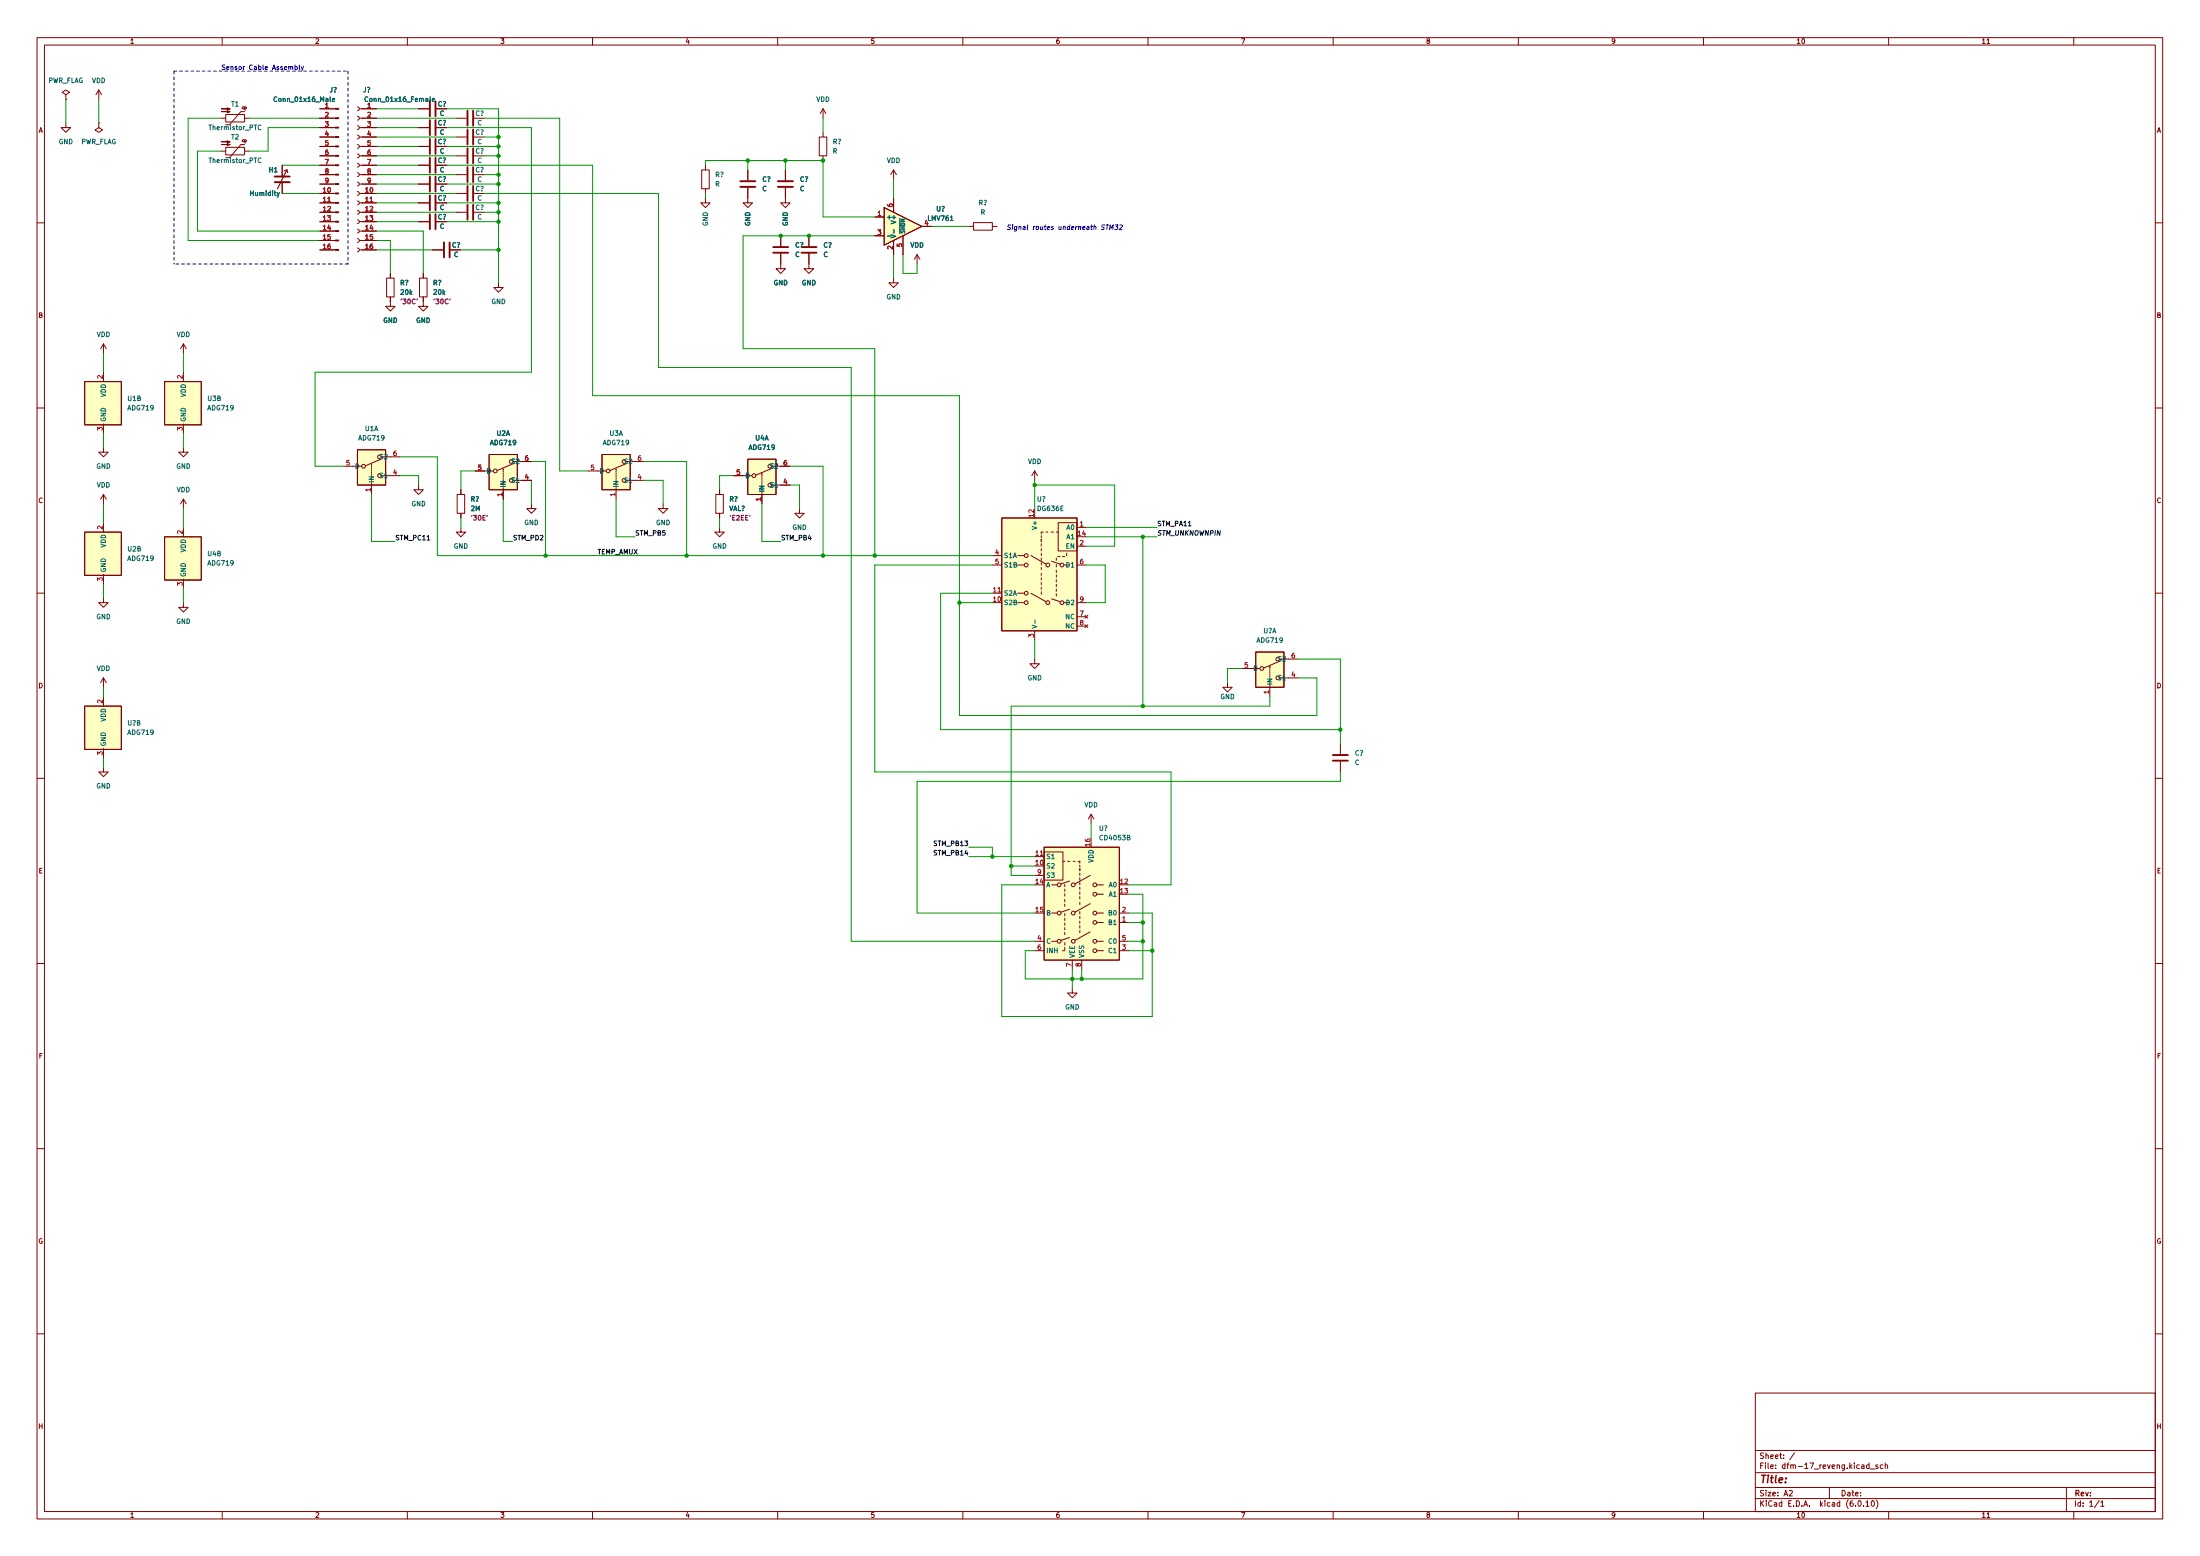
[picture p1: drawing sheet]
<svg xmlns="http://www.w3.org/2000/svg" width="594mm" height="420mm" viewBox="0 0 594 420" stroke-linecap="round" stroke-linejoin="round" font-family="sans-serif">
<g fill="none" stroke="#840000" stroke-width=".27">
<path d="M10 10.2h574v400h-574zM12 12.2h570v396h-570zM60 10.2v2M110 10.2v2M160 10.2v2M210 10.2v2M260 10.2v2M310 10.2v2M360 10.2v2M410 10.2v2M460 10.2v2M510 10.2v2"/>
<path d="M536.6 11.8h.7M560 10.2v2M17.8 33.2v1.3h1.2l-1.2 1.2-1.3-1.2h1.3M17.8 25.6l1-.7-1-.6-1 .6 1 .7v1.2M17.8 26.8h.1M26.7 33.2v1.3l1 .6-1 .6-1-.6 1-.6M26.7 33.2h.1M26.7 24.3l-.8 1.3M26.7 24.3v2.5M26.7 24.3l.7 1.3M59.7 31.9h1.3M61 30.9h5v2h-5z"/>
<path d="M61 39.8h5v2h-5zM65.9 28.7l-.4 .2-.1 .3 1 .2 .1-.3-.1-.2h-.3l-.1 .3 .3 .6M65.9 37.6l-.4 .2-.1 .3 1 .2 .1-.3-.1-.2h-.3l-.1 .3 .3 .6M66 30.1h-1l-3 3.6h-1M66 39h-1l-3 3.6h-1M66 31.9h1.3M86.4 39.5h4.2M86.4 29.4h4.2M86.4 31.9h4.2M86.4 37h4.2M86.4 34.5h4.2M96.5 39l.4 .2 .1 .3-.1 .4-.4 .1"/>
<path d="M96.5 36.5l.4 .1 .1 .4-.1 .4-.4 .1M96.5 34l.4 .1 .1 .4-.1 .3-.4 .2M96.5 31.4l.4 .2 .1 .3-.1 .4-.4 .1M96.5 28.9l.4 .1 .1 .4-.1 .3-.4 .2M97 39.5h4.6M97 29.4h4.6M97 31.9h4.6M97 37h4.6M97 34.5h4.6M113 39.5h2.8M113 29.4h2.8M113 34.5h2.8"/>
<path d="M123.2 31.9h2.8M123.2 37h2.8M221.2 37h2.1v5.1h-2.1zM222.2 29.4v2.5M222.2 35.7v1.3M222.2 29.4l-.7 1.2M222.2 29.4l.8 1.2M59.7 40.8h1.3M66 40.8h1.3M76.2 44.6v3.1M76.2 49.2v3M86.4 42.1h4.2"/>
<path d="M86.4 59.9h4.2M86.4 57.3h4.2M86.4 54.8h4.2M86.4 52.2h4.2M86.4 49.7h4.2M86.4 47.2h4.2M86.4 44.6h4.2M96.5 59.4l.4 .1 .1 .4-.1 .3-.4 .2M96.5 56.8l.4 .2 .1 .3-.1 .4-.4 .1M96.5 54.3l.4 .1 .1 .4-.1 .3-.4 .2M96.5 51.7l.4 .2 .1 .3-.1 .4-.4 .1M96.5 49.2l.4 .1 .1 .4-.1 .4-.4 .1"/>
<path d="M96.5 46.7l.4 .1 .1 .4-.1 .3-.4 .2M96.5 44.1l.4 .2 .1 .3-.1 .4-.4 .1M96.5 41.6l.4 .1 .1 .4-.1 .3-.4 .2M97 42.1h4.6M97 59.9h4.6M97 57.3h4.6M97 54.8h4.6M97 52.2h4.6M97 49.7h4.6M97 47.2h4.6M97 44.6h4.6M113 59.9h2.8"/>
<path d="M113 54.8h2.8M113 49.7h2.8M113 44.6h2.8M123.2 42.1h2.8M123.2 57.3h2.8M123.2 52.2h2.8M123.2 47.2h2.8M189.5 45.9h2v5.1h-2zM190.5 53.5v1.3h1.3l-1.3 1.2-1.3-1.2h1.3M190.5 44.6v1.3M190.5 51v1.2M201.9 50.7v4.1h1.3l-1.3 1.2-1.2-1.2h1.2"/>
<path d="M201.9 45.9v2.8M212.1 50.7v4.1h1.3l-1.3 1.2-1.3-1.2h1.3M212.1 45.9v2.8M222.2 42.1v1.2M236.2 58.6h2.6M238.8 56l10.1 5.1-10.1 5.1zM241.3 45.9v2.5M241.3 53.5v3.8M241.3 45.9l-.8 1.3M241.3 45.9l.8 1.3M10 60.2h2M86.4 67.5h4.2"/>
<path d="M86.4 64.9h4.2M86.4 62.4h4.2M96.5 67l.4 .1 .1 .4-.1 .3-.4 .2M96.5 64.4l.4 .2 .1 .3-.1 .4-.4 .1M96.5 61.9l.4 .1 .1 .4-.1 .4-.4 .1M97 67.5h4.6M97 64.9h4.6M97 62.4h4.6M104.4 75.1h2v5.1h-2zM105.4 73.8v1.3M113.3 75.1h2v5.1h-2zM114.3 73.8v1.3"/>
<path d="M116.8 67.5h2.8M134.6 76.4v1.2h1.3l-1.3 1.3-1.3-1.3h1.3M210.8 68.5v4.1h1.3l-1.3 1.2-1.3-1.2h1.3M210.8 63.7v2.8M218.4 68.5v4.1h1.3l-1.3 1.2-1.2-1.2h1.2M218.4 63.7v2.8M236.2 63.7h2.6M241.3 75.1v1.3h1.3l-1.3 1.2-1.3-1.2h1.3M241.3 64.9v3.8M243.8 63.7v5M247.6 68.7l-.7 1.3M247.6 68.7v2.6"/>
<path d="M247.6 68.7l.8 1.3M248.9 61.1h2.6M261.6 61.1h1.3M262.9 60.1h5.1v2h-5.1zM268 61.1h1.2M582 60.2h2M27.9 92.9v2.5M27.9 92.9l-.7 1.2M27.9 92.9l.8 1.2M49.5 92.9v2.5M49.5 92.9l-.7 1.2M49.5 92.9l.8 1.2"/>
<path d="M105.4 80.2v2.5h1.3l-1.3 1.3-1.3-1.3h1.3M114.3 80.2v2.5h1.3l-1.3 1.3-1.3-1.3h1.3M10 110.2h2M22.9 103h9.9v11.7h-9.9zM27.9 100.5v2.5M27.9 114.5v2.5M44.4 103h10v11.7h-10zM49.5 100.5v2.5M49.5 114.5v2.5M582 110.2h2M27.9 120.8v1.3h1.3l-1.3 1.3-1.2-1.3h1.2M27.9 133.5l-.7 1.3"/>
<path d="M27.9 133.5v2.6M27.9 133.5l.8 1.3M49.5 120.8v1.3h1.3l-1.3 1.3-1.2-1.3h1.2M49.5 134.8l-.7 1.3M49.5 134.8v2.5M49.5 134.8l.8 1.3M92.7 125.9h4.8M96.5 121.5h7.6v9.5h-7.6zM100.3 125.4v.2M100.3 125.9v.3M100.3 126.4v.3M100.3 126.9v.3"/>
<path d="M100.3 127.4v.3M100.3 127.9v.3M100.3 130.5v3M102.9 124l-4.2 1.8M103.1 128.4h4.8M105.4 123.4h2.5M113 131v1.2h1.3l-1.3 1.3-1.2-1.3h1.2M123.4 133.5h2.1v5.1h-2.1zM124.5 132.2v1.3M124.5 138.6v1.3M128.3 127.2h4.8M132.1 122.7h7.6v9.5h-7.6z"/>
<path d="M135.9 126.7v.2M135.9 127.2v.2M135.9 127.7v.2M135.9 128.2v.2M135.9 128.7v.2M135.9 129.2v.3M135.9 131.7v3.1M138.4 125.3l-4.2 1.7M138.7 129.7h4.8M141 124.6h2.5M143.5 136.1v1.2h1.3l-1.3 1.3-1.3-1.3h1.3M158.7 127.2h4.9"/>
<path d="M162.6 122.7h7.6v9.5h-7.6zM166.4 126.7v.2M166.4 127.2v.2M166.4 127.7v.2M166.4 128.2v.2M166.4 128.7v.2M166.4 129.2v.3M166.4 131.7v3.1M168.9 125.3l-4.2 1.7M169.2 129.7h4.8M171.4 124.6h2.6M179.1 136.1v1.2h1.2l-1.2 1.3-1.3-1.3h1.3"/>
<path d="M193.3 133.5h2v5.1h-2zM194.3 132.2v1.3M194.3 138.6v1.3M198.1 128.4h4.8M201.9 124h7.6v9.5h-7.6zM205.7 127.9v.3M205.7 128.4v.3M205.7 128.9v.3M205.7 129.5v.2M205.7 130v.2M205.7 130.5v.2M205.7 133v3.1"/>
<path d="M208.3 126.5l-4.2 1.8M208.5 131h4.9M210.8 125.9h2.6M215.9 137.3v1.3h1.3l-1.3 1.3-1.3-1.3h1.3M270.5 139.9h20.3v30.4h-20.3zM279.4 127.2l-.8 1.2M279.4 127.2v2.5M279.4 127.2l.8 1.2M22.9 143.7h9.9v11.7h-9.9zM27.9 141.1v2.6M27.9 155.1v2.5M44.4 144.9h10v11.7h-10z"/>
<path d="M49.5 142.4v2.5M49.5 156.4v2.5M124.5 142.4v1.3h1.2l-1.2 1.2-1.3-1.2h1.3M194.3 142.4v1.3h1.3l-1.3 1.2-1.3-1.2h1.3M268 152.6h2.5M268 150h2.5M274.8 152.6h1.8M274.8 150h1.8M278.4 150l4 2.3M281.2 144.7v.5M281.2 145.6v.6M281.2 146.9v.6"/>
<path d="M281.2 148.1v.7M281.2 149.4v.6M281.2 150.7v.6M281.2 151.9v.7M281.2 153.2v.6M281.2 154.7v.7M281.2 156v.6M281.2 157.3v.6M281.2 158.5v.7M281.2 159.8v.6M281.7 143.7h-.5v.5M282.4 143.7h.6"/>
<path d="M283.8 143.7h.7M284 151.6l2.3 .7M285.2 150.7v.6M285.2 152.4v.7M285.2 154v.6M285.2 155.2v.7M285.2 156.5v.6M285.2 157.8v.6M285.2 159v.7M285.2 143.7h.5M285.6 150.3h.7M285.7 141.1h5.1v7.7h-5.1z"/>
<path d="M286.9 150.3h.6M287.3 152.6h1.5M288 149.4v.6M290.8 152.6h2.6M290.8 142.4h2.6M290.8 147.5h2.6M10 160.2h2M27.9 161.5v1.2h1.3l-1.3 1.3-1.2-1.3h1.2M49.5 162.7v1.3h1.3l-1.3 1.3-1.2-1.3h1.2M268 160.2h2.5M274.8 160.2h1.8M274.8 162.7h1.8"/>
<path d="M278.4 160.2l4 2.3M279.4 178v1.2h1.3l-1.3 1.3-1.3-1.3h1.3M279.4 170.3v2.6M284 161.7l2.3 .8M285.2 160.3v.7M287.3 162.7h1.5M290.8 162.7h2.6M290.8 166.5h2.6M290.8 169.1h2.6M293 166.2l.8 .7M293 168.7l.8 .8M293.8 166.2l-.8 .7"/>
<path d="M293.8 168.7l-.8 .8M339.1 176.1h7.6v9.5h-7.6zM345.4 178.6l-4.2 1.8M348 178h2.5M582 160.2h2M22.9 190.7h9.9v11.7h-9.9zM27.9 183v2.6M27.9 188.1v2.6M27.9 183l-.7 1.3M27.9 183l.8 1.3M331.5 184.3v1.3h1.2l-1.2 1.3-1.3-1.3h1.3M335.3 180.5h4.8"/>
<path d="M342.9 180v.3M342.9 180.5v.3M342.9 181v.3M342.9 181.5v.3M342.9 182v.3M342.9 182.5v.3M342.9 185.1v3M345.7 183h4.8M10 210.2h2M27.9 207.2v1.2h1.3l-1.3 1.3-1.2-1.3h1.2M27.9 202.1v2.5M294.6 219.9l-.7 1.2"/>
<path d="M294.6 219.9v2.5M294.6 219.9l.8 1.2M361.9 200.8v2.8M361.9 205.7v2.7M582 210.2h2M279.4 231.3h2.5M279.4 236.4h2.5M281.9 228.8h20.4v30.4h-20.4zM281.9 230h5.1v7.7h-5.1zM284 238.9h1.5M287 232.6h.5M287.5 238.8v.6"/>
<path d="M288.3 232.6h.6M288.8 237.9l-2.3 .8M289.8 232.6h.5M291.1 232.6h.5v.5M291.6 233.6v.5M291.6 234.5v.6M291.6 235.8v.6M291.6 237v.7M291.6 238.3v.6M291.6 239.6v.6M294.4 236.4l-4.1 2.3M296.2 238.9h1.7"/>
<path d="M279.4 254.2h2.5M279.4 256.7h2.5M284 254.2h1.5M284 246.5h1.5M286.9 256.7h.6M287.5 240.1v.6M287.5 241.3v.7M287.5 242.9v.6M287.5 244.1v.7M287.5 246.7v.6M287.5 247.9v.7M287.5 249.2v.7"/>
<path d="M287.5 250.5v.6M287.5 251.8v.6M287.5 254.6v.6M287.5 255.8v.7M288.8 253.2l-2.3 .7M288.8 245.5l-2.3 .8M289.6 259.2v2.6M291.6 240.8v.7M291.6 242.1v.6M291.6 243.6v.7M291.6 246.2v.6M291.6 247.4v.7"/>
<path d="M291.6 248.7v.6M291.6 250v.6M291.6 251.2v.7M292.1 259.2v2.6M294.4 251.6l-4.1 2.3M294.4 244l-4.1 2.3M296.2 254.2h1.7M296.2 246.5h1.7M296.2 256.7h1.7M296.2 249.1h1.7M296.2 241.5h1.7M302.3 254.2h2.5"/>
<path d="M302.3 246.5h2.5M302.3 256.7h2.5M302.3 249.1h2.5M10 260.2h2M289.6 266.9v1.2h1.2l-1.2 1.3-1.3-1.3h1.3M582 260.2h2M10 310.2h2M582 310.2h2M10 360.2h2M474 376.2h108v32h-108zM582 360.2h2M474 397.7h108"/>
<path d="M474 391.7h108M484.6 392.3l-1.3 1.9M504.7 395.6l-.4-.1-.3 .3 .2 .7h.5M504.7 395v1.5M505.1 396.7h1.1M507.1 395.6l-.4-.1-.2 .3 .1 .2 .5 .1v.4h-.6M508.4 395.6l-.4-.1-.3 .3 .2 .7h.5M509.1 395.7l.6-.1v.9M509.1 395v1.5M60 408.2v2M110 408.2v2M160 408.2v2"/>
<path d="M210 408.2v2M260 408.2v2M310 408.2v2M360 408.2v2M410 408.2v2M460 408.2v2M474 404.7h108M474 401.7h108M483.2 402.6l.5-.2 .3 .5-.9 1h.9M494 401.7v3M501.9 405.3l.2-.1a.8 .8 0 0 1 .5 .8 .8 .8 0 0 1-.5 .7 1 1 0 0 1-.2-1.4zM503.2 406.6v.1"/>
<path d="M503.9 405.7l.4-.5v1.5M503.9 406.7h.8M505.5 405.3l.2-.1a.8 .8 0 0 1 .5 .8 .8 .8 0 0 1-.5 .7 1 1 0 0 1-.2-1.4zM506.7 405a1.72 1.72 0 0 1 0 2.3M510 408.2v2M536.6 409.7h.7M558 401.7v6.5M560 408.2v2M566.9 405.2l-1.3 1.9M567.3 405.7l.4-.5v1.5M567.3 406.7h.9"/>
<circle cx="98.2" cy="125.9" r=".51"/>
<circle cx="102.5" cy="128.4" r=".51"/>
<circle cx="102.5" cy="123.4" r=".51"/>
<circle cx="133.7" cy="127.2" r=".51"/>
<circle cx="138" cy="124.6" r=".51"/>
<circle cx="138" cy="129.7" r=".51"/>
<circle cx="164.2" cy="127.2" r=".51"/>
<circle cx="168.5" cy="129.7" r=".51"/>
<circle cx="168.5" cy="124.6" r=".51"/>
<circle cx="203.6" cy="128.4" r=".51"/>
<circle cx="207.9" cy="131" r=".51"/>
<circle cx="207.9" cy="125.9" r=".51"/>
<circle cx="277.1" cy="152.6" r=".51"/>
<circle cx="277.1" cy="150" r=".51"/>
<circle cx="283" cy="152.6" r=".51"/>
<circle cx="286.8" cy="152.6" r=".51"/>
<circle cx="277.1" cy="162.7" r=".51"/>
<circle cx="277.1" cy="160.2" r=".51"/>
<circle cx="283" cy="162.7" r=".51"/>
<circle cx="286.8" cy="162.7" r=".51"/>
<circle cx="345.1" cy="178" r=".51"/>
<circle cx="340.7" cy="180.5" r=".51"/>
<circle cx="345.1" cy="183" r=".51"/>
<circle cx="286" cy="238.9" r=".51"/>
<circle cx="289.8" cy="238.9" r=".51"/>
<circle cx="295.7" cy="238.9" r=".51"/>
<circle cx="286" cy="246.5" r=".51"/>
<circle cx="286" cy="254.2" r=".51"/>
<circle cx="289.8" cy="246.5" r=".51"/>
<circle cx="289.8" cy="254.2" r=".51"/>
<circle cx="295.7" cy="256.7" r=".51"/>
<circle cx="295.7" cy="254.2" r=".51"/>
<circle cx="295.7" cy="246.5" r=".51"/>
<circle cx="295.7" cy="241.5" r=".51"/>
<circle cx="295.7" cy="249.1" r=".51"/>
</g>
<g fill="#ffffc2" stroke="#ffffc2" stroke-width=".27">
<path d="M238.8 56l10.1 5.1-10.1 5.1z"/>
<path d="M96.5 121.5h7.6v9.5h-7.6z"/>
<path d="M339.1 176.1h7.6v9.5h-7.6z"/>
<path d="M22.9 190.7h9.9v11.7h-9.9z"/>
<path d="M270.5 139.9h20.3v30.4h-20.3z"/>
<path d="M44.4 144.9h10v11.7h-10z"/>
<path d="M22.9 143.7h9.9v11.7h-9.9z"/>
<path d="M44.4 103h10v11.7h-10z"/>
<path d="M22.9 103h9.9v11.7h-9.9z"/>
<path d="M132.1 122.7h7.6v9.5h-7.6z"/>
<path d="M162.6 122.7h7.6v9.5h-7.6z"/>
<path d="M281.9 228.8h20.4v30.4h-20.4z"/>
<path d="M201.9 124h7.6v9.5h-7.6z"/>
</g>
<path d="M70.5 33.9a.56 .56 0 0 0-.8 .5 .56 .56 0 0 0 .8 .5M89.8 27l.6-.1-.1-.3h-.4l-.1 .1v.7h.5M99.3 26.3a.56 .56 0 0 0-.8 .5 .56 .56 0 0 0 .8 .5M116.7 27l.7-.1-.1-.3h-.4l-.2 .1 .1 .7h.5M70.5 42.8a.56 .56 0 0 0-.8 .5 .56 .56 0 0 0 .8 .5M75.4 52l-.6 1.2M239.6 63.8h1M241.4 62v1M278.7 168.8l1.3 .4-1.3 .4M279.5 167.4v1" fill="none" stroke="#006464" stroke-width=".27"/>
<g fill="none" stroke="#840000" stroke-width=".51">
<path d="M116.1 27.3v4.1M116.1 32.4v4.1M116.1 37.5v4.1M117.6 27.3v4.1M117.6 32.4v4.1M117.6 37.5v4.1M126.2 29.9v4.1M126.2 35v4M127.8 29.9v4.1M127.8 35v4M74.2 49.2h4M74.2 47.7h4"/>
<path d="M116.1 42.6v4.1M116.1 47.7v4M116.1 52.7v4.1M116.1 57.8v4.1M117.6 42.6v4.1M117.6 47.7v4M117.6 52.7v4.1M117.6 57.8v4.1M126.2 40v4.1M126.2 45.1v4.1M126.2 50.2v4.1M126.2 55.3v4.1"/>
<path d="M127.8 40v4.1M127.8 45.1v4.1M127.8 50.2v4.1M127.8 55.3v4.1M199.9 50.5h4.1M199.9 48.9h4.1M210.1 50.5h4M210.1 48.9h4M119.9 65.4v4.1M121.4 65.4v4.1M208.8 68.2h4.1M208.8 66.7h4.1"/>
<path d="M216.4 68.2h4.1M216.4 66.7h4.1M359.9 205.4h4.1M359.9 203.9h4.1"/>
</g>
<path d="M77.5 45.9l-2.6 5.1M77.5 45.9l-.8 .2M77.5 45.9l.2 .8" fill="none" stroke="#840000" stroke-width=".3"/>
<g fill="#840000" stroke="#840000" stroke-width=".27">
<path d="M59.8 29.4h2.3l-.8 .2v-.5l.8 .3z"/>
<path d="M59.8 30.1h2.3l-.8 .3v-.5l.8 .2z"/>
<path d="M59.8 38.3h2.3l-.8 .2v-.5l.8 .3z"/>
<path d="M59.8 39h2.3l-.8 .3v-.5l.8 .2z"/>
<path d="M90.6 67.4h.8v.2h-.8z"/>
<path d="M90.6 64.8h.8v.3h-.8z"/>
<path d="M90.6 62.3h.8v.2h-.8z"/>
<path d="M90.6 59.7h.8v.3h-.8z"/>
<path d="M90.6 57.2h.8v.2h-.8z"/>
<path d="M90.6 54.7h.8v.2h-.8z"/>
<path d="M90.6 52.1h.8v.3h-.8z"/>
<path d="M90.6 49.6h.8v.2h-.8z"/>
<path d="M90.6 47h.8v.3h-.8z"/>
<path d="M90.6 44.5h.8v.2h-.8z"/>
<path d="M90.6 42h.8v.2h-.8z"/>
<path d="M90.6 39.4h.8v.3h-.8z"/>
<path d="M90.6 36.9h.8v.2h-.8z"/>
<path d="M90.6 34.3h.8v.3h-.8z"/>
<path d="M90.6 31.8h.8v.2h-.8z"/>
<path d="M90.6 29.3h.8v.2h-.8z"/>
</g>
<g fill="none" stroke="#0000c2" stroke-width=".27">
<path d="M79.7 18h.3l.3 .2-.2 .5h-.4M79.7 17.5v1.3M80.8 17.5v1.1l.2 .2M81.4 18l.3 .8M82 18l-.6 1.2M272.9 60.8h-.6l-.1 .4 .5 .2 .1 .3-.3 .3-.4-.1M273.4 61.1l-.1 .9M273.5 60.7v.1M274.6 61.2l-.4-.1-.3 .3 .1 .5h.5M274.6 61.1l-.1 1.1-.3 .2h-.3M275.2 61.3l.5-.1-.1 .8M275.2 61.1l-.1 .9"/>
<path d="M302.4 60.8l.5-.1 .2 .4-.9 .9h.8"/>
</g>
<path d="M47 19.2v52.1M47 19.2h47M94 19.2v52.1M94 71.3h-47" fill="none" stroke="#0000c2" stroke-width=".27" stroke-dasharray=".8 .8"/>
<g fill="none" stroke="#009600" stroke-width=".27">
<path d="M17.8 26.8v6.4M26.7 26.8v6.4M59.7 31.9h-8.9v33h35.6M67.3 31.9h19.1M86.4 34.5h-14v6.3h-5.1M101.6 34.5h11.4M101.6 31.9h21.6M101.6 37h21.6M101.6 29.4h11.4M101.6 39.5h11.4M120.6 34.5h22.9v66h-58.4v25.4h7.6M120.6 29.4h14v47"/>
<path d="M120.6 39.5h14M130.8 31.9h20.3v95.3h7.6M130.8 37h3.8M222.2 31.9v3.8M59.7 40.8h-6.4v21.6h33.1M76.2 52.2h10.2M76.2 44.6h10.2M101.6 52.2h21.6M101.6 44.6h11.4M101.6 42.1h21.6M101.6 47.2h21.6M101.6 57.3h21.6"/>
<path d="M101.6 49.7h11.4M101.6 54.8h11.4M101.6 59.9h11.4M120.6 44.6h39.4v62.2h99.1v86.4h96.5v-10.2h-5.1M120.6 49.7h14M120.6 54.8h14M120.6 59.9h14M130.8 52.2h47v47h52.1v155h49.5M130.8 42.1h3.8M130.8 47.2h3.8M130.8 57.3h3.8M190.5 44.6v-1.3h31.7v15.3h14"/>
<path d="M190.5 52.2v1.3M201.9 43.3v2.6M212.1 43.3v2.6M241.3 48.4v5.1M101.6 67.5h15.2M101.6 64.9h3.8v8.9M101.6 62.4h12.7v11.4M124.5 67.5h10.1M236.2 63.7h-35.5v30.4h35.5v55.9M241.3 68.7v6.4M243.8 68.7v5.1h3.8v-2.5M251.5 61.1h10.1"/>
<path d="M27.9 95.4v5.1M49.5 95.4v5.1M27.9 117v3.8M49.5 117v3.8M27.9 136.1v5M49.5 137.3v5.1M100.3 133.5v12.7h6.4M107.9 123.4h10.2v26.6h149.9M107.9 128.4h5.1v2.6M124.5 139.9v2.5M128.3 127.2h-3.8v5M135.9 134.8v11.4h2.5"/>
<path d="M143.5 129.7v6.4M143.5 124.6h3.8v25.4M166.4 134.8v10.1h5M174 124.6h11.4v25.4M174 129.7h5.1v6.4M194.3 139.9v2.5M198.1 128.4h-3.8v3.8M205.7 136.1v10.1h5.1M213.4 125.9h8.8v24.1M213.4 131h2.5v6.3M279.4 131h21.6v16.5h-7.6M279.4 129.7v7.6"/>
<path d="M27.9 157.6v3.9M49.5 158.9v3.8M268 152.6h-31.8v55.8h80v30.5h-11.4M293.4 144.9h19M293.4 152.6h5v10.1h-5M293.4 142.4h19M308.6 144.9v45.8M259.1 162.7h8.9M268 160.2h-14v36.8h107.9M279.4 172.9v5.1M350.5 178h11.4v22.8M27.9 185.6v2.5"/>
<path d="M335.3 180.5h-3.8v3.8M342.9 188.1v2.6h-69.9v45.7h6.4M27.9 204.6v2.6M361.9 208.4v2.6h-114.3v35.5h31.8M261.6 231.3h17.8M261.6 228.8h6.4v2.5M273 233.8h6.4M279.4 238.9h-8.9v35.6h40.6v-28h-6.3M294.6 222.4v3.8M304.8 241.5h3.8v22.8h-31.7v-7.6h2.5M304.8 249.1h3.8M304.8 256.7h6.3"/>
<path d="M304.8 254.2h3.8M289.6 261.8v5.1M292.1 261.8v2.5"/>
</g>
<g fill="#009600" stroke="#009600" stroke-width=".27">
<circle cx="134.6" cy="47.2" r=".46"/>
<circle cx="134.6" cy="59.9" r=".46"/>
<circle cx="134.6" cy="57.3" r=".46"/>
<circle cx="134.6" cy="39.5" r=".46"/>
<circle cx="134.6" cy="67.5" r=".46"/>
<circle cx="134.6" cy="49.7" r=".46"/>
<circle cx="134.6" cy="54.8" r=".46"/>
<circle cx="134.6" cy="42.1" r=".46"/>
<circle cx="134.6" cy="37" r=".46"/>
<circle cx="147.3" cy="150" r=".46"/>
<circle cx="289.6" cy="264.3" r=".46"/>
<circle cx="292.1" cy="264.3" r=".46"/>
<circle cx="311.1" cy="256.7" r=".46"/>
<circle cx="308.6" cy="254.2" r=".46"/>
<circle cx="308.6" cy="249.1" r=".46"/>
<circle cx="236.2" cy="150" r=".46"/>
<circle cx="222.2" cy="150" r=".46"/>
<circle cx="185.4" cy="150" r=".46"/>
<circle cx="212.1" cy="43.3" r=".46"/>
<circle cx="201.9" cy="43.3" r=".46"/>
<circle cx="210.8" cy="63.7" r=".46"/>
<circle cx="218.4" cy="63.7" r=".46"/>
<circle cx="222.2" cy="43.3" r=".46"/>
<circle cx="308.6" cy="144.9" r=".46"/>
<circle cx="308.6" cy="190.7" r=".46"/>
<circle cx="361.9" cy="197" r=".46"/>
<circle cx="279.4" cy="131" r=".46"/>
<circle cx="259.1" cy="162.7" r=".46"/>
<circle cx="268" cy="231.3" r=".46"/>
<circle cx="273" cy="233.8" r=".46"/>
</g>
<text font-size="2.8" fill="#840000" x="475" y="400.5">Title:</text>
<g font-size="2.1" fill="#840000">
<text x="475" y="393.9">Sheet: /</text>
<text x="475" y="396.6">File: dfm-17_reveng.kicad_sch</text>
<text x="475" y="406.8">KiCad E.D.A. kicad (6.0.10)</text>
<text x="475" y="404">Size: A2</text>
<text x="497" y="404">Date:</text>
<text x="560" y="404">Rev:</text>
<text x="560" y="406.8">Id: 1/1</text>
</g>
<g font-size="1.8" fill="#840000">
<text x="35" y="11.8">1</text>
<text x="85" y="11.8">2</text>
<text x="135" y="11.8">3</text>
<text x="185" y="11.8">4</text>
<text x="235" y="11.8">5</text>
<text x="285" y="11.8">6</text>
<text x="335" y="11.8">7</text>
<text x="385" y="11.8">8</text>
<text x="435" y="11.8">9</text>
<text x="485" y="11.8">10</text>
<text x="535" y="11.8">11</text>
<text x="118.2" y="28.7">C?</text>
<text x="10.3" y="35.8">A</text>
<text x="118.2" y="33.8">C?</text>
<text x="582.4" y="35.8">A</text>
<text x="118.2" y="38.9">C?</text>
<text x="118.2" y="44">C?</text>
<text x="118.2" y="49.1">C?</text>
<text x="118.2" y="59.2">C?</text>
<text x="118.2" y="54.1">C?</text>
<text x="122" y="66.8">C?</text>
<text x="10.3" y="85.8">B</text>
<text x="582.4" y="85.8">B</text>
<text x="10.3" y="135.8">C</text>
<text x="582.4" y="135.8">C</text>
<text x="10.3" y="185.8">D</text>
<text x="582.4" y="185.8">D</text>
<text x="10.4" y="235.8">E</text>
<text x="582.4" y="235.8">E</text>
<text x="10.4" y="285.8">F</text>
<text x="582.5" y="285.8">F</text>
<text x="10.3" y="335.8">G</text>
<text x="582.3" y="335.8">G</text>
<text x="10.3" y="385.8">H</text>
<text x="582.4" y="385.8">H</text>
<text x="35" y="409.8">1</text>
<text x="85" y="409.8">2</text>
<text x="135" y="409.8">3</text>
<text x="185" y="409.8">4</text>
<text x="235" y="409.8">5</text>
<text x="285" y="409.8">6</text>
<text x="335" y="409.8">7</text>
<text x="385" y="409.8">8</text>
<text x="435" y="409.8">9</text>
<text x="485" y="409.8">10</text>
<text x="535" y="409.8">11</text>
</g>
<g font-size="1.8" fill="#006464">
<text x="12.8" y="22.4">PWR_FLAG</text>
<text x="24.8" y="22.4">VDD</text>
<text x="62.5" y="28.7">T1</text>
<text x="74.5" y="27.5">Conn_01x16_Male</text>
<text x="89" y="24.9">J?</text>
<text x="98" y="24.9">J?</text>
<text x="99.2" y="27.5">Conn_01x16_Female</text>
<text x="220.4" y="27.5">VDD</text>
<text x="56.6" y="35.1">Thermistor_PTC</text>
<text x="118.7" y="31.3">C</text>
<text x="128.4" y="31.3">C?</text>
<text x="128.9" y="33.8">C</text>
<text x="15.8" y="38.9">GND</text>
<text x="21.7" y="38.9">PWR_FLAG</text>
<text x="62.5" y="37.6">T2</text>
<text x="118.7" y="41.4">C</text>
<text x="118.7" y="36.4">C</text>
<text x="128.4" y="41.4">C?</text>
<text x="128.4" y="36.4">C?</text>
<text x="128.9" y="38.9">C</text>
<text x="224.9" y="41.4">R</text>
<text x="224.9" y="38.9">R?</text>
<text x="56.6" y="44">Thermistor_PTC</text>
<text x="72.6" y="46.5">H1</text>
<text x="118.7" y="46.5">C</text>
<text x="128.4" y="46.5">C?</text>
<text x="128.9" y="44">C</text>
<text x="193.1" y="47.8">R?</text>
<text x="239.4" y="44">VDD</text>
<text x="67.7" y="52.9">Humidity</text>
<text x="118.7" y="51.6">C</text>
<text x="128.4" y="51.6">C?</text>
<text x="128.9" y="49.1">C</text>
<text x="193.1" y="50.3">R</text>
<text x="205.8" y="51.6">C</text>
<text x="205.8" y="49.1">C?</text>
<text x="216" y="51.6">C</text>
<text x="216" y="49.1">C?</text>
<text x="118.7" y="56.7">C</text>
<text x="128.4" y="56.7">C?</text>
<text x="128.9" y="54.1">C</text>
<text x="128.9" y="59.2">C</text>
<text x="239.3" y="59.2">+</text>
<text x="250.7" y="59.6">LMV761</text>
<text x="252.8" y="57.1">U?</text>
<text x="264.3" y="55.4">R?</text>
<text x="264.8" y="58">R</text>
<text x="118.7" y="61.8">C</text>
<text x="191.1" y="61.1" transform="rotate(-90 191.1 61.1)">GND</text>
<text x="202.6" y="61.1" transform="rotate(-90 202.6 61.1)">GND</text>
<text x="212.7" y="61.1" transform="rotate(-90 212.7 61.1)">GND</text>
<text x="241.9" y="64.4" transform="rotate(-90 241.9 64.4)">V-</text>
<text x="241.9" y="60" transform="rotate(-90 241.9 60)">V+</text>
<text x="122.6" y="69.4">C</text>
<text x="214.7" y="69.4">C</text>
<text x="214.7" y="66.8">C?</text>
<text x="222.3" y="69.4">C</text>
<text x="222.3" y="66.8">C?</text>
<text x="245.8" y="66.8">VDD</text>
<text x="108" y="77">R?</text>
<text x="116.9" y="77">R?</text>
<text x="208.9" y="77">GND</text>
<text x="216.5" y="77">GND</text>
<text x="108.3" y="79.5">20k</text>
<text x="117.2" y="79.5">20k</text>
<text x="132.7" y="82.1">GND</text>
<text x="239.3" y="80.8">GND</text>
<text x="103.4" y="87.2">GND</text>
<text x="112.3" y="87.2">GND</text>
<text x="26.1" y="91">VDD</text>
<text x="47.7" y="91">VDD</text>
<text x="28.6" y="107.3" transform="rotate(-90 28.6 107.3)">VDD</text>
<text x="50.2" y="107.3" transform="rotate(-90 50.2 107.3)">VDD</text>
<text x="28.6" y="114" transform="rotate(-90 28.6 114)">GND</text>
<text x="34.5" y="108.2">U1B</text>
<text x="34.6" y="110.8">ADG719</text>
<text x="50.2" y="114" transform="rotate(-90 50.2 114)">GND</text>
<text x="56.1" y="108.2">U3B</text>
<text x="56.1" y="110.8">ADG719</text>
<text x="96.9" y="118.9">ADG719</text>
<text x="98.6" y="116.4">U1A</text>
<text x="134.1" y="117.6">U2A</text>
<text x="164.6" y="117.6">U3A</text>
<text x="204" y="118.9">U4A</text>
<text x="102.7" y="124">S2</text>
<text x="132.4" y="120.2">ADG719</text>
<text x="138.3" y="125.3">S2</text>
<text x="162.9" y="120.2">ADG719</text>
<text x="168.8" y="125.3">S2</text>
<text x="202.3" y="121.5">ADG719</text>
<text x="277.5" y="125.3">VDD</text>
<text x="26" y="126.5">GND</text>
<text x="26.1" y="131.6">VDD</text>
<text x="47.6" y="126.5">GND</text>
<text x="95.8" y="126.5">D</text>
<text x="101" y="130.5" transform="rotate(-90 101 130.5)">IN</text>
<text x="102.7" y="129.1">S1</text>
<text x="131.3" y="127.8">D</text>
<text x="136.5" y="131.7" transform="rotate(-90 136.5 131.7)">IN</text>
<text x="138.3" y="130.3">S1</text>
<text x="161.8" y="127.8">D</text>
<text x="167" y="131.7" transform="rotate(-90 167 131.7)">IN</text>
<text x="168.8" y="130.3">S1</text>
<text x="201.2" y="129.1">D</text>
<text x="208.1" y="131.6">S1</text>
<text x="208.1" y="126.5">S2</text>
<text x="47.7" y="132.9">VDD</text>
<text x="111.1" y="136.7">GND</text>
<text x="127.1" y="135.4">R?</text>
<text x="127.2" y="138">2M</text>
<text x="196.8" y="138">VAL?</text>
<text x="196.9" y="135.4">R?</text>
<text x="206.4" y="133" transform="rotate(-90 206.4 133)">IN</text>
<text x="280" y="135.4">U?</text>
<text x="280.3" y="138">DG636E</text>
<text x="141.5" y="141.8">GND</text>
<text x="177.1" y="141.8">GND</text>
<text x="213.9" y="143">GND</text>
<text x="280" y="142.6" transform="rotate(-90 280 142.6)">V+</text>
<text x="288.1" y="143">A0</text>
<text x="28.6" y="147.9" transform="rotate(-90 28.6 147.9)">VDD</text>
<text x="34.5" y="148.9">U2B</text>
<text x="50.2" y="149.2" transform="rotate(-90 50.2 149.2)">VDD</text>
<text x="122.5" y="148.1">GND</text>
<text x="192.3" y="148.1">GND</text>
<text x="287.9" y="148.1">EN</text>
<text x="288.1" y="145.6">A1</text>
<text x="28.6" y="154.6" transform="rotate(-90 28.6 154.6)">GND</text>
<text x="34.6" y="151.4">ADG719</text>
<text x="50.2" y="155.9" transform="rotate(-90 50.2 155.9)">GND</text>
<text x="56.1" y="150.2">U4B</text>
<text x="56.1" y="152.7">ADG719</text>
<text x="271" y="150.7">S1A</text>
<text x="271" y="153.2">S1B</text>
<text x="288.1" y="153.2">D1</text>
<text x="271" y="160.8">S2A</text>
<text x="26" y="167.2">GND</text>
<text x="271" y="163.4">S2B</text>
<text x="287.8" y="167.2">NC</text>
<text x="288.1" y="163.4">D2</text>
<text x="47.6" y="168.4">GND</text>
<text x="287.8" y="169.7">NC</text>
<text x="339.5" y="173.5">ADG719</text>
<text x="341.1" y="171">U?A</text>
<text x="345.3" y="178.6">S2</text>
<text x="26.1" y="181.1">VDD</text>
<text x="277.4" y="183.7">GND</text>
<text x="338.3" y="181.1">D</text>
<text x="343.5" y="185.1" transform="rotate(-90 343.5 185.1)">IN</text>
<text x="345.3" y="183.7">S1</text>
<text x="329.5" y="188.8">GND</text>
<text x="28.6" y="194.9" transform="rotate(-90 28.6 194.9)">VDD</text>
<text x="34.4" y="195.9">U?B</text>
<text x="28.6" y="201.6" transform="rotate(-90 28.6 201.6)">GND</text>
<text x="34.6" y="198.4">ADG719</text>
<text x="365.8" y="206.5">C</text>
<text x="365.8" y="204">C?</text>
<text x="26" y="212.9">GND</text>
<text x="292.8" y="218">VDD</text>
<text x="296.8" y="224.3">U?</text>
<text x="297.2" y="226.9">CD4053B</text>
<text x="282.4" y="231.9">S1</text>
<text x="295.3" y="233" transform="rotate(-90 295.3 233)">VDD</text>
<text x="282.4" y="234.5">S2</text>
<text x="282.4" y="239.6">A</text>
<text x="282.4" y="237">S3</text>
<text x="299.5" y="239.6">A0</text>
<text x="299.5" y="242.1">A1</text>
<text x="282.4" y="247.2">B</text>
<text x="299.5" y="249.7">B1</text>
<text x="299.5" y="247.2">B0</text>
<text x="282.4" y="254.8">C</text>
<text x="282.4" y="257.3">INH</text>
<text x="299.5" y="257.3">C1</text>
<text x="299.5" y="254.8">C0</text>
<text x="290.2" y="258.7" transform="rotate(-90 290.2 258.7)">VEE</text>
<text x="292.7" y="258.7" transform="rotate(-90 292.7 258.7)">VSS</text>
<text x="287.6" y="272.6">GND</text>
</g>
<g font-size="1.8" fill="#0000c2">
<text x="59.7" y="18.9">Sensor Cable Assembly</text>
<text x="276" y="62">Signal routes underneath STM32</text>
</g>
<g font-size="1.8" fill="#a90000">
<text x="87.8" y="29.1">1</text>
<text x="99.2" y="29.1">1</text>
<text x="87.8" y="31.7">2</text>
<text x="87.8" y="34.2">3</text>
<text x="99.2" y="31.7">2</text>
<text x="99.2" y="34.2">3</text>
<text x="87.8" y="36.7">4</text>
<text x="87.8" y="39.3">5</text>
<text x="87.8" y="41.8">6</text>
<text x="99.2" y="36.7">4</text>
<text x="99.2" y="39.3">5</text>
<text x="99.2" y="41.8">6</text>
<text x="87.8" y="44.4">7</text>
<text x="87.8" y="46.9">8</text>
<text x="99.2" y="44.4">7</text>
<text x="99.2" y="46.9">8</text>
<text x="87.3" y="52">10</text>
<text x="87.8" y="49.4">9</text>
<text x="98.7" y="52">10</text>
<text x="99.2" y="49.4">9</text>
<text x="87.3" y="54.5">11</text>
<text x="87.3" y="57.1">12</text>
<text x="87.3" y="59.6">13</text>
<text x="98.7" y="54.5">11</text>
<text x="98.7" y="57.1">12</text>
<text x="98.7" y="59.6">13</text>
<text x="237" y="58.3">1</text>
<text x="241" y="55.9" transform="rotate(-90 241 55.9)">6</text>
<text x="87.3" y="62.1">14</text>
<text x="87.3" y="64.7">15</text>
<text x="98.7" y="62.1">14</text>
<text x="98.7" y="64.7">15</text>
<text x="237" y="63.4">3</text>
<text x="249.7" y="60.9">4</text>
<text x="87.3" y="67.2">16</text>
<text x="98.7" y="67.2">16</text>
<text x="241" y="67.3" transform="rotate(-90 241 67.3)">2</text>
<text x="243.6" y="66.7" transform="rotate(-90 243.6 66.7)">5</text>
<text x="27.7" y="102.3" transform="rotate(-90 27.7 102.3)">2</text>
<text x="49.3" y="102.3" transform="rotate(-90 49.3 102.3)">2</text>
<text x="27.7" y="116.2" transform="rotate(-90 27.7 116.2)">3</text>
<text x="49.3" y="116.2" transform="rotate(-90 49.3 116.2)">3</text>
<text x="93.5" y="125.6">5</text>
<text x="106.2" y="123.1">6</text>
<text x="141.7" y="124.4">6</text>
<text x="172.2" y="124.4">6</text>
<text x="211.6" y="125.6">6</text>
<text x="106.2" y="128.2">4</text>
<text x="129" y="126.9">5</text>
<text x="141.7" y="129.5">4</text>
<text x="159.5" y="126.9">5</text>
<text x="172.2" y="129.5">4</text>
<text x="198.9" y="128.2">5</text>
<text x="211.6" y="130.7">4</text>
<text x="100.1" y="132.7" transform="rotate(-90 100.1 132.7)">1</text>
<text x="135.6" y="134" transform="rotate(-90 135.6 134)">1</text>
<text x="166.1" y="134" transform="rotate(-90 166.1 134)">1</text>
<text x="205.5" y="135.3" transform="rotate(-90 205.5 135.3)">1</text>
<text x="27.7" y="142.9" transform="rotate(-90 27.7 142.9)">2</text>
<text x="279.1" y="139.6" transform="rotate(-90 279.1 139.6)">12</text>
<text x="291.6" y="142.2">1</text>
<text x="49.3" y="144.2" transform="rotate(-90 49.3 144.2)">2</text>
<text x="268.7" y="149.8">4</text>
<text x="291.1" y="144.7">14</text>
<text x="291.6" y="147.2">2</text>
<text x="268.7" y="152.3">5</text>
<text x="291.6" y="152.3">6</text>
<text x="27.7" y="156.9" transform="rotate(-90 27.7 156.9)">3</text>
<text x="49.3" y="158.1" transform="rotate(-90 49.3 158.1)">3</text>
<text x="268.3" y="159.9">11</text>
<text x="268.3" y="162.5">10</text>
<text x="291.6" y="166.3">7</text>
<text x="291.6" y="162.5">9</text>
<text x="279.1" y="172.1" transform="rotate(-90 279.1 172.1)">3</text>
<text x="291.6" y="168.8">8</text>
<text x="348.8" y="177.7">6</text>
<text x="336.1" y="180.3">5</text>
<text x="348.8" y="182.8">4</text>
<text x="27.7" y="189.9" transform="rotate(-90 27.7 189.9)">2</text>
<text x="342.6" y="187.4" transform="rotate(-90 342.6 187.4)">1</text>
<text x="27.7" y="203.9" transform="rotate(-90 27.7 203.9)">3</text>
<text x="279.7" y="233.6">10</text>
<text x="279.7" y="231.1">11</text>
<text x="294.4" y="228.5" transform="rotate(-90 294.4 228.5)">16</text>
<text x="279.7" y="238.7">14</text>
<text x="280.2" y="236.1">9</text>
<text x="302.5" y="238.7">12</text>
<text x="302.5" y="241.2">13</text>
<text x="279.7" y="246.3">15</text>
<text x="303" y="248.8">1</text>
<text x="303" y="246.3">2</text>
<text x="280.2" y="253.9">4</text>
<text x="280.2" y="256.5">6</text>
<text x="303" y="256.5">3</text>
<text x="303" y="253.9">5</text>
<text x="289.3" y="261" transform="rotate(-90 289.3 261)">7</text>
<text x="291.8" y="261" transform="rotate(-90 291.8 261)">8</text>
</g>
<g font-size="1.8" fill="#840084">
<text x="108.4" y="82.1">'30C'</text>
<text x="117.3" y="82.1">'30C'</text>
<text x="127.5" y="140.5">'30E'</text>
<text x="197.2" y="140.5">'E2EE'</text>
</g>
<g font-size="1.8" fill="#0f0f0f">
<text x="312.4" y="142.1">STM_PA11</text>
<text x="106.7" y="145.9">STM_PC11</text>
<text x="138.4" y="145.9">STM_PD2</text>
<text x="161.3" y="149.7">TEMP_AMUX</text>
<text x="171.4" y="144.6">STM_PB5</text>
<text x="210.8" y="145.9">STM_PB4</text>
<text x="312.4" y="144.6">STM_UNKNOWNPIN</text>
<text x="252.5" y="228.4">STM_PB13</text>
<text x="252.5" y="231">STM_PB14</text>
</g>
<text font-size="1.4" fill="#006464" x="244.3" y="63.2" transform="rotate(-90 244.3 63.2)">~{SHDN}</text>
</svg>
